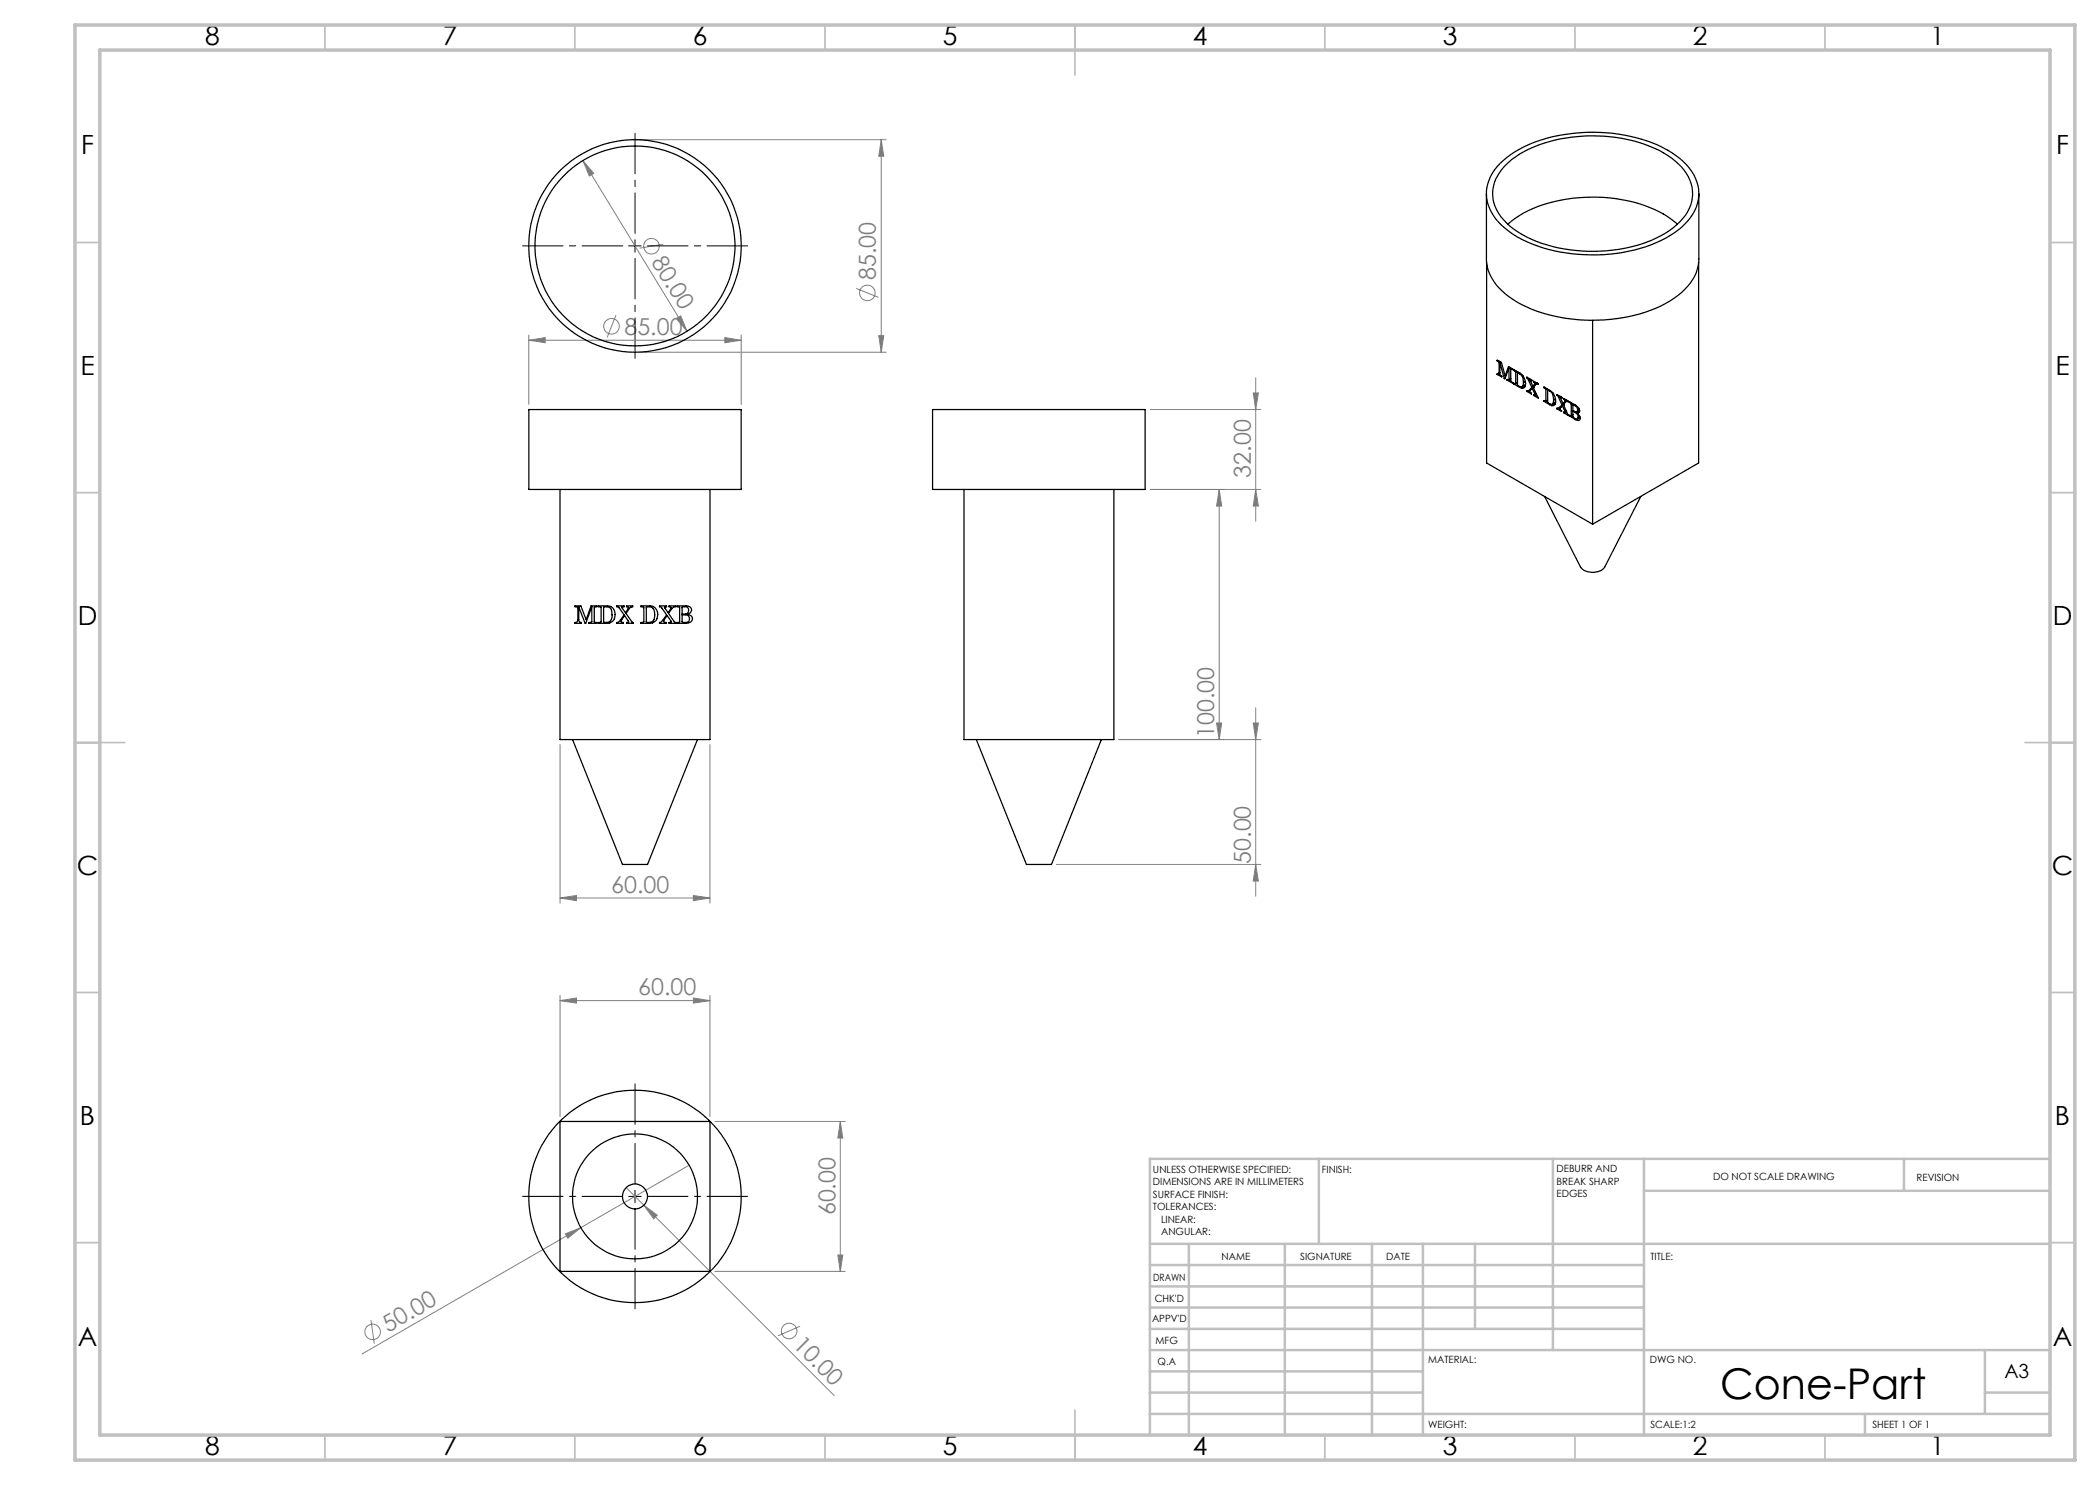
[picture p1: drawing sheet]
<svg xmlns="http://www.w3.org/2000/svg" width="420mm" height="297mm" viewBox="0 0 420 297" stroke-linecap="round" stroke-linejoin="round" font-family="sans-serif">
<g fill="none" stroke="#808080" stroke-width=".2">
<path d="M116.6 32.1l2.1 2.6-.8 .5zM116.6 32.1l20.8 34.1M128 27.9h49.2M176.2 27.9v42.5M176.2 27.9l.5 3.4h-.9zM132.6 48.9l-4.7 .7M171.2 57.7l4.5 1.8M105.8 68l3.2-.5v1zM105.8 67v13.9M105.8 68h42.4M123.2 63l-1.8 4.5M128 70.4h49.2"/>
<path d="M135.3 63.7l.8-.5 1.3 3zM145 67.5l3.2 .5-3.2 .5zM148.2 67v13.9M175.8 67.1h.9l-.5 3.3zM250.6 78.6h1.1l-.6 3.3zM251.1 75.6v28.6M230 97.9h22.2M230 81.9h22.2M243.8 97.9v50M243.8 97.9l.5 3.3h-1zM251.1 97.9l.6 3.3h-1.1zM112 148.9v31.7"/>
<path d="M142 148.9v31.7M223.8 147.9h28.4M243.3 144.6h1l-.5 3.3zM250.6 144.6h1.1l-.6 3.3zM251.1 141.6v37.6M112 179.6l3.3-.5v1zM112 179.6h30M138.7 179.1l3.3 .5-3.3 .5zM211.3 172.9h40.9M251.1 172.9l.6 3.3h-1.1zM112 199.1v24.2M138.7 199.6l3.3 .5-3.3 .5z"/>
<path d="M142 199.1v24.2M112 200.1l3.3-.5v1zM112 200.1h30M125.2 237.5l3.6 3.5M137.8 233l-21.6 12.5M143 224.3h26.1M168.1 224.3v30M168.1 224.3l.5 3.3h-1zM113.1 246.8l3.1-1.3-2.6 2.1zM116.2 245.5l-43.8 25.3M128.8 241l2.6 2-.7 .8zM128.8 241l38 38.1"/>
<path d="M143 254.3h26.1M167.6 251h1l-.5 3.3zM74.2 264l.7 4.7M160 265.3l-4.4 1.9"/>
<circle cx="130.3" cy="49.2" r="1.56"/>
<circle cx="173.5" cy="58.6" r="1.55"/>
<circle cx="122.3" cy="65.3" r="1.55"/>
<circle cx="74.5" cy="266.4" r="1.56"/>
<circle cx="157.8" cy="266.2" r="1.56"/>
</g>
<path d="M124.5 49.2h-20M127 46.7v-20M127 51.7v20M129.5 49.2h20M124.5 239.3h-20M127 236.8v-20M129.5 239.3h20M127 241.8v20" fill="none" stroke="#000" stroke-width=".2" stroke-dasharray="15.2 1.3 1.3 1.3" stroke-dashoffset="7.1"/>
<path d="M125.7 49.2h2.5M127 47.9v2.5M125.7 239.3h2.5M127 238.1v2.5" fill="none" stroke="#000" stroke-width=".2"/>
<g fill="none" stroke="#c0c0c0" stroke-width=".35">
<path d="M65 5v5M115 5v5M165 5v5M215 5v10M265 5v5M315 5v5M365 5v5M15 48.5h5M410 48.5h5M15 98.5h5M410 98.5h5M15 148.5h10"/>
<path d="M405 148.5h10M15 198.5h5M410 198.5h5M15 248.5h5M410 248.5h5M65 287v5M115 287v5M165 287v5M215 282v10M265 287v5M315 287v5M365 287v5"/>
</g>
<g fill="none" stroke="#c0c0c0" stroke-width=".5">
<path d="M263.8 231.8v17M310.6 231.8v38.2M328.8 231.8v55.2M328.8 238.2h81.2M380.8 231.8v6.4M410 231.8h-180v55.2M230 248.8h180M230 257.3h98.8M230 253h98.8M237.8 248.8v38.2M257 248.8v38.2M274.4 248.8v38.2"/>
<path d="M284.6 248.8v38.2M295 248.8v17M230 265.8h98.8M230 261.5h98.8M230 278.5h54.6M230 274.3h54.6M230 270h180M397 278.5h13M397 270v12.8M230 282.8h180M373 282.8v4.2"/>
</g>
<path d="M15 5h400v287h-400zM20 10h390v277h-390z" fill="none" stroke="#c0c0c0" stroke-width=".7"/>
<g fill="#808080">
<path d="M113.1 246.8l3.1-1.3-2.6 2.1z"/>
<path d="M128.8 241l2.6 2-.7 .8z"/>
<path d="M105.8 68l3.2-.5v1zM145 67.5l3.2 .5-3.2 .5zM112 179.6l3.3-.5v1zM138.7 179.1l3.3 .5-3.3 .5zM112 200.1l3.3-.5v1zM138.7 199.6l3.3 .5-3.3 .5z"/>
<path d="M251.1 97.9l.6 3.3h-1.1zM250.6 78.6h1.1l-.6 3.3zM243.3 144.6h1l-.5 3.3zM243.8 97.9l.5 3.3h-1z"/>
<path d="M168.1 224.3l.5 3.3h-1zM167.6 251h1l-.5 3.3zM176.2 27.9l.5 3.4h-.9zM175.8 67.1h.9l-.5 3.3zM250.6 144.6h1.1l-.6 3.3zM251.1 172.9l.6 3.3h-1.1z"/>
<path d="M116.6 32.1l1.3 3.1 .8-.5zM135.3 63.7l2.1 2.5-1.3-3z"/>
</g>
<g fill="none" stroke="#000" stroke-width=".25">
<path d="M297.3 38.7v13.1a9.7 9.7 0 0 0 4.5 7.6 29.9 29.9 0 0 0 18.9 4.6 26.8 26.8 0 0 0 15.6-5.5 8.8 8.8 0 0 0 3.5-6.7v-13.1M300.1 32.6a24.4 24.4 0 0 1 15-6 32.2 32.2 0 0 1 18.5 3.5 11.7 11.7 0 0 1 6 7 8.5 8.5 0 0 1-3.3 8.3 26 26 0 0 1-14.3 5.4 31.6 31.6 0 0 1-19.4-3.9 10.7 10.7 0 0 1-5.3-7.3 8.6 8.6 0 0 1 2.8-7zM301.1 33.1a21.7 21.7 0 0 1 12.2-5.5 29.9 29.9 0 0 1 20.2 3.5 9.7 9.7 0 0 1 5 7.1 8.1 8.1 0 0 1-3.1 6.7 24.8 24.8 0 0 1-15.3 5.3 28.1 28.1 0 0 1-17.3-4.4 9.1 9.1 0 0 1-4.3-7.2 8.1 8.1 0 0 1 2.6-5.5zM297.3 52.5v40.1l21.2 12.2M301.6 44.8a23.9 23.9 0 0 1 14.2-5.3 29.3 29.3 0 0 1 17.7 3.8l2 1.5M339.7 52.5v40.1l-21.2 12.2M299.4 72.2v-.2l.9 .5 .7 2.7M299.4 72.2l.2 .1M299.6 72.1l-.2 .1M299.6 74.8l-.2 .1M299.6 72.3l.2 .2M299.8 72.2l-.2 .1"/>
<path d="M299.8 74.5v.3l-.4-.1v.2M299.8 72.5v2M300 72.5v2.3l.4 .6-1-.5M300 74.7l-.2 .1M300 72.5l.8 3.2M300 74.4l-.2 .1M300.1 72.4l-.3 .1M300.1 72.4l-.1 .1M301 75.6l-.2 .1M301.2 75.1l-.2 .1M301.6 75.9l-.2 .1M301.8 75.9h-.4v.1"/>
<path d="M301.8 73.5l-.8 2.3-.2-.1M301.8 73.5v2.4M301.9 73.4l-.1 .1M302.2 75.8l-.4 .2M302.2 75.7l-.4 .2M302.3 73.8h-.1v2.4l.3 .5-1.1-.7M302.3 73.7l-.1 .1M302.3 73.8l.2 .1v-.1l-.8-.5-.7 1.9M302.5 73.8h-.2M302.8 74.1v-.2a3.1 3.1 0 0 1 2.2 2.1l.1 .7a.75 .75 0 0 1-.7 .9M302.8 76.8l1.1 .6M302.8 74.1l.2 .1"/>
<path d="M302.9 74l-.1 .1M302.9 76.7l-.1 .1M303 74.2l.1 .2M303.1 76.7l-.3-.1v.2M303.1 74.4v2.3M303.1 74.2h-.1M303.4 74.3l-.3 .1M303.5 76.6l-.4 .2M303.5 76.5l-.4 .2M303.6 74.6h-.1v2.3a.74 .74 0 0 0 1.1 .3M303.6 74.6l.3 .2M303.7 74.5h-.2"/>
<path d="M303.7 74.5l-.1 .1M303.9 77.4l.5 .2M303.9 74.8l.6 .5M304 74.7l-.1 .1M304.1 77.4h-.2M304.5 75.3l.2 1.2M304.6 75.2l-.1 .1M304.7 76.5l-.1 .7M304.8 77.1l.3 .2M305 77.3l-.6 .3M305.1 77l-.7 .4M305.1 76.3l-.4 .2"/>
<path d="M305.1 76.9l-.5 .3M305.4 75.6l.3 .4M305.4 75.6v-.2l1 .6M305.5 75.5l-.1 .1M305.5 78.2l-.1 .1M305.7 76l.7 1.5M305.9 78.1h-.5v.2M306 75.8l-.3 .2M306.1 77.9h.1M306.2 76.1l-.1-.1 .5 1.3M306.2 75.9l-.1 .1M306.2 77.9l-.5 .3"/>
<path d="M306.3 77.8l-.4 .3M306.4 77.5l-.5 .6M306.4 76v.2l-.2-.1M306.4 76l-.2 .1M306.4 77.6l-.4 .6 .3 .6-.9-.5M306.4 77.6l.6 1.2M306.7 77.5h.1M306.7 77.5l-.3 .1M306.7 76.4v-.2l.9 .5v.2l-.3-.1M306.7 76.4l.3 .3M306.8 77.2l-.4 .3M306.8 79h.2"/>
<path d="M306.8 79l-.1-.1v.2M306.8 76.3l-.1 .1M306.8 79l-.1 .1M306.9 76.8l-.3 .5M307 78.8v.2M307 76.7l-.1 .1M307 77l-.4 .3M307.2 78.7l-.2 .1M307.3 76.5l-.3 .2M307.3 78.9l-.3 .2M307.3 78.8l-.3 .2M307.3 76.8l-.7 .6 1.1 2.2-1-.5"/>
<path d="M307.4 76.6l-.5 .2M307.4 76.7h.1M307.5 76.7l-.3 .1M307.5 76.7l-.2 .1M308.8 77.5l.2 .2M308.8 77.5v-.1l1.3 .7M308.9 77.5h-.1M309 77.7l.2 .2M309.1 77.6l-.1 .1M309.2 77.9v2.3M309.4 77.7l-.2 .2M309.7 78.1l-.2-.1v2.4a.71 .71 0 0 0 1.1 .3"/>
<path d="M309.7 78.1l.3 .1M309.7 77.9l-.2 .1M309.8 78l-.1 .1M310 78.2l.5 .6M310.1 78.1a2.32 2.32 0 0 1 .8 2.9l-.5 .1M310.1 78.1l-.1 .1M310.5 78.8l.2 1.2M310.7 78.7l-.2 .1M311.1 79.8l-.4 .2M311.4 79.1l.3 .4M311.4 79.1v-.2l1 .6M311.5 79l-.1 .1"/>
<path d="M311.7 79.5l.7 1.5M312 79.3l-.3 .2M312.3 79.6l-.2-.1 .5 1.2M312.3 79.4l-.2 .1M312.4 79.5v.2l-.1-.1M312.4 79.5l-.1 .1M312.7 79.8v-.1l.9 .5v.2l-.2-.1M312.7 79.8l.3 .4M312.9 79.8h-.2M318.5 64.1v40.7M105.8 81.9h42.4v16h-42.4zM112 97.9v50h30v-50"/>
<path d="M186.5 81.9h42.5v16h-42.5zM192.8 97.9v50h30v-50M308.8 80.3l1.1 .6M308.9 80.2l-.1 .1M308.9 99.3l7.2 14.1a3.3 3.3 0 0 0 4.8 0l7.3-14.1M309.2 80.2l-.4-.1v.2M309.5 80.1l-.4 .2M309.5 80l-.3 .2M309.9 80.9l.5 .2M310.1 80.8l-.2 .1M310.7 80l-.1 .7M310.9 80.6l.2 .1"/>
<path d="M311 80.7l-.6 .4M311.1 80.5l-.6 .4M311.1 80.4l-.5 .3M311.5 81.7l-.1 .1M311.9 81.5l-.2 .2-.3-.1v.2M312.2 81.4h.1M312.3 81.3l-.6 .3M312.3 81.3l-.4 .2M312.4 81l-.5 .5M312.5 81.1l-.5 .6 .3 .6-.9-.5M312.5 81.1l.5 1.2M312.7 81h.1"/>
<path d="M312.7 81l-.2 .1M312.8 80.7l-.4 .3M312.9 82.5h.2M312.9 82.5l-.2-.1v.1M312.9 82.5h-.2M312.9 80.3l-.3 .4M313 82.3l.1 .2M313 80.2l-.1 .1M313.1 80.5l-.5 .2M313.3 82.2l-.3 .1M313.3 80l-.3 .2M313.3 82.3l-.2 .2"/>
<path d="M313.3 82.4l-.3 .1M313.4 80.3l-.7 .6 1 2.2-1-.6M313.4 80.1l-.5 .2M313.5 80.1l-.1 .1M313.5 80.1l-.3 .2M313.5 80.1l-.1 .2M313.9 80.5v-.2a2.99 2.99 0 0 1 2 1.6v.5l-.2 .2-.4-.1M313.9 83.2l1.2 .7M313.9 80.5l.2 .1M314 80.4l-.1 .1M314 83.1l-.1 .1M314.1 80.6l.2 .3"/>
<path d="M314.2 80.5l-.1 .1M314.3 83.1l-.4-.1v.2M314.3 83.1l.3-.1-.4 .2M314.3 80.9v2.2M314.5 80.7l-.2 .2M314.6 82.2v1.2l.7 .5 .2-.1 .1-.3M314.6 82.2l.5 .3M314.7 82.2h-.1M314.8 80.9l-.2 .1M314.9 81.1l.4 .2 .2 .7M314.9 81.1l-.3-.1v.1v1l.7 .3 .2-.4M315 81l-.1 .1"/>
<path d="M315.1 82.5l.4 .4 .1 .6M315.2 82.4l-.1 .1M315.2 83.8l-.1 .1M315.3 82.5a1.11 1.11 0 0 1 .6 1.5 .63 .63 0 0 1-.8-.1M315.8 81.8l-.3 .2M315.8 82.1l.1 .1M315.9 82.1l-.5 .3M315.9 82.2l-.6 .3M315.9 83.6h.1M315.9 83.3l-.3 .2M316 83.5l-.5 .4M115 121.2h1.2l1 2.7 1-2.7h1.2v.2l-.5 .1v2.9l.5 .1v.2h-1.6v-.2h.5l.1-.2v-2.9l-1.2 3.3h-.2l-1.3-3.3 .1 2.8 .1 .2 .4 .1v.2h-1.3v-.2l.5-.2 .1-.4v-2.4l-.1-.1h-.5z"/>
<path d="M119.7 121.2h1.8a1.75 1.75 0 0 1 1.5 1.8 1.75 1.75 0 0 1-1.7 1.7h-1.6v-.2l.5-.1v-3h-.5zM120.8 121.4a1.18 1.18 0 0 1 1.5 .8 2.13 2.13 0 0 1-.3 2.1l-.7 .2h-.5zM123.4 121.2h1.4v.2l-.4 .1 .7 1.1 .6-1-.1-.2h-.3v-.2h1.2v.2l-.5 .2-.8 1.1 1.2 1.7 .2 .1v.2h-1.3v-.2l.4-.1-.8-1.3-.7 1.1 .1 .3h.4v.2h-1.3v-.2h.2l.5-.5 .7-1-.9-1.4-.5-.2zM128.2 121.2h1.8a1.75 1.75 0 0 1 1.5 1.8 1.75 1.75 0 0 1-1.7 1.7h-1.6v-.2h.4l.2-.2v-2.8l-.2-.1h-.4zM129.3 121.4a1.18 1.18 0 0 1 1.6 .8 2.41 2.41 0 0 1-.4 2.1l-.7 .2-.5-.1zM131.9 121.2h1.4v.2l-.4 .1 .7 1.1 .6-1-.1-.2h-.3v-.2h1.3v.2l-.7 .3-.7 1 1.2 1.7 .3 .1v.2h-1.4v-.2l.5-.1-.9-1.3-.6 1.1 .1 .3h.3v.2h-1.3v-.2l.4-.2 1-1.3-.9-1.4-.5-.2zM135.4 121.2h1.8a.84 .84 0 0 1 1 .4 .84 .84 0 0 1-.2 1l-.5 .2a.89 .89 0 0 1 .9 .5 .89 .89 0 0 1-.2 1.1 3.6 3.6 0 0 1-2.8 .3v-.2l.5-.1v-2.9l-.5-.1zM136.4 123h.7a.76 .76 0 0 1 .8 .8 .76 .76 0 0 1-.8 .7l-.6-.1zM136.5 121.4a.78 .78 0 0 1 1.2 .3 .78 .78 0 0 1-.6 1.1h-.7zM114.5 147.9l10 25h5l10-25M195.3 147.9l10 25h5l10-25M112 224.3h30v30h-30z"/>
<circle cx="127" cy="49.2" r="21.3"/>
<circle cx="127" cy="49.2" r="20"/>
<circle cx="127" cy="239.3" r="21.2"/>
<circle cx="127" cy="239.3" r="2.5"/>
<circle cx="127" cy="239.3" r="12.5"/>
</g>
<text font-size="8.5" x="344" y="279.7">Cone-Part</text>
<g font-size="5.3">
<text x="41" y="9">8</text>
<text x="88.5" y="9">7</text>
<text x="138.5" y="9">6</text>
<text x="188.5" y="9">5</text>
<text x="238.5" y="9">4</text>
<text x="288.5" y="9">3</text>
<text x="338.5" y="9">2</text>
<text x="386" y="9">1</text>
<text x="16.2" y="30.8">F</text>
<text x="411.2" y="30.8">F</text>
<text x="16.1" y="75">E</text>
<text x="411.1" y="75">E</text>
<text x="15.5" y="125">D</text>
<text x="410.5" y="125">D</text>
<text x="15.4" y="175">C</text>
<text x="410.4" y="175">C</text>
<text x="16" y="225">B</text>
<text x="411" y="225">B</text>
<text x="15.5" y="269.3">A</text>
<text x="410.5" y="269.3">A</text>
<text x="41" y="291">8</text>
<text x="88.5" y="291">7</text>
<text x="138.5" y="291">6</text>
<text x="188.5" y="291">5</text>
<text x="238.5" y="291">4</text>
<text x="288.5" y="291">3</text>
<text x="338.5" y="291">2</text>
<text x="386" y="291">1</text>
</g>
<g font-size="4.7" fill="#808080">
<text x="130.2" y="52.3" transform="rotate(59 130.2 52.3)">80.00</text>
<text x="175.2" y="56" transform="rotate(-90 175.2 56)">85.00</text>
<text x="124.9" y="67">85.00</text>
<text x="250.2" y="95.5" transform="rotate(-90 250.2 95.5)">32.00</text>
<text x="242.8" y="147.6" transform="rotate(-90 242.8 147.6)">100.00</text>
<text x="250.2" y="172.8" transform="rotate(-90 250.2 172.8)">50.00</text>
<text x="122.2" y="178.6">60.00</text>
<text x="127.7" y="199.1">60.00</text>
<text x="167.1" y="243.1" transform="rotate(-90 167.1 243.1)">60.00</text>
<text x="77.6" y="266.6" transform="rotate(-30 77.6 266.6)">50.00</text>
<text x="158.4" y="269.2" transform="rotate(45 158.4 269.2)">10.00</text>
</g>
<text font-size="3.9" x="400.9" y="275.5">A3</text>
<g font-size="2">
<text x="230.6" y="234.6">UNLESS OTHERWISE SPECIFIED:</text>
<text x="230.6" y="237.1">DIMENSIONS ARE IN MILLIMETERS</text>
<text x="230.6" y="239.6">SURFACE FINISH:</text>
<text x="264.4" y="234.6">FINISH:</text>
<text x="311.3" y="234.5">DEBURR AND</text>
<text x="311.3" y="237">BREAK SHARP</text>
<text x="311.3" y="239.5">EDGES</text>
<text x="342.6" y="236">DO NOT SCALE DRAWING</text>
<text x="383.3" y="236.2">REVISION</text>
<text x="230.6" y="242.1">TOLERANCES:</text>
<text x="232.2" y="244.6">LINEAR:</text>
<text x="232.2" y="247.1">ANGULAR:</text>
<text x="244.3" y="252">NAME</text>
<text x="260" y="251.9">SIGNATURE</text>
<text x="277.2" y="251.9">DATE</text>
<text x="330.1" y="251.9">TITLE:</text>
<text x="230.6" y="256.1">DRAWN</text>
<text x="230.9" y="260.3">CHK'D</text>
<text x="230.4" y="264.4">APPV'D</text>
<text x="231.1" y="268.8">MFG</text>
<text x="231.5" y="273">Q.A</text>
<text x="285.6" y="272.5">MATERIAL:</text>
<text x="330" y="272.5">DWG NO.</text>
<text x="285.6" y="285.5">WEIGHT:</text>
<text x="330.1" y="285.6">SCALE:1:2</text>
<text x="374.5" y="285.6">SHEET 1 OF 1</text>
</g>
</svg>
